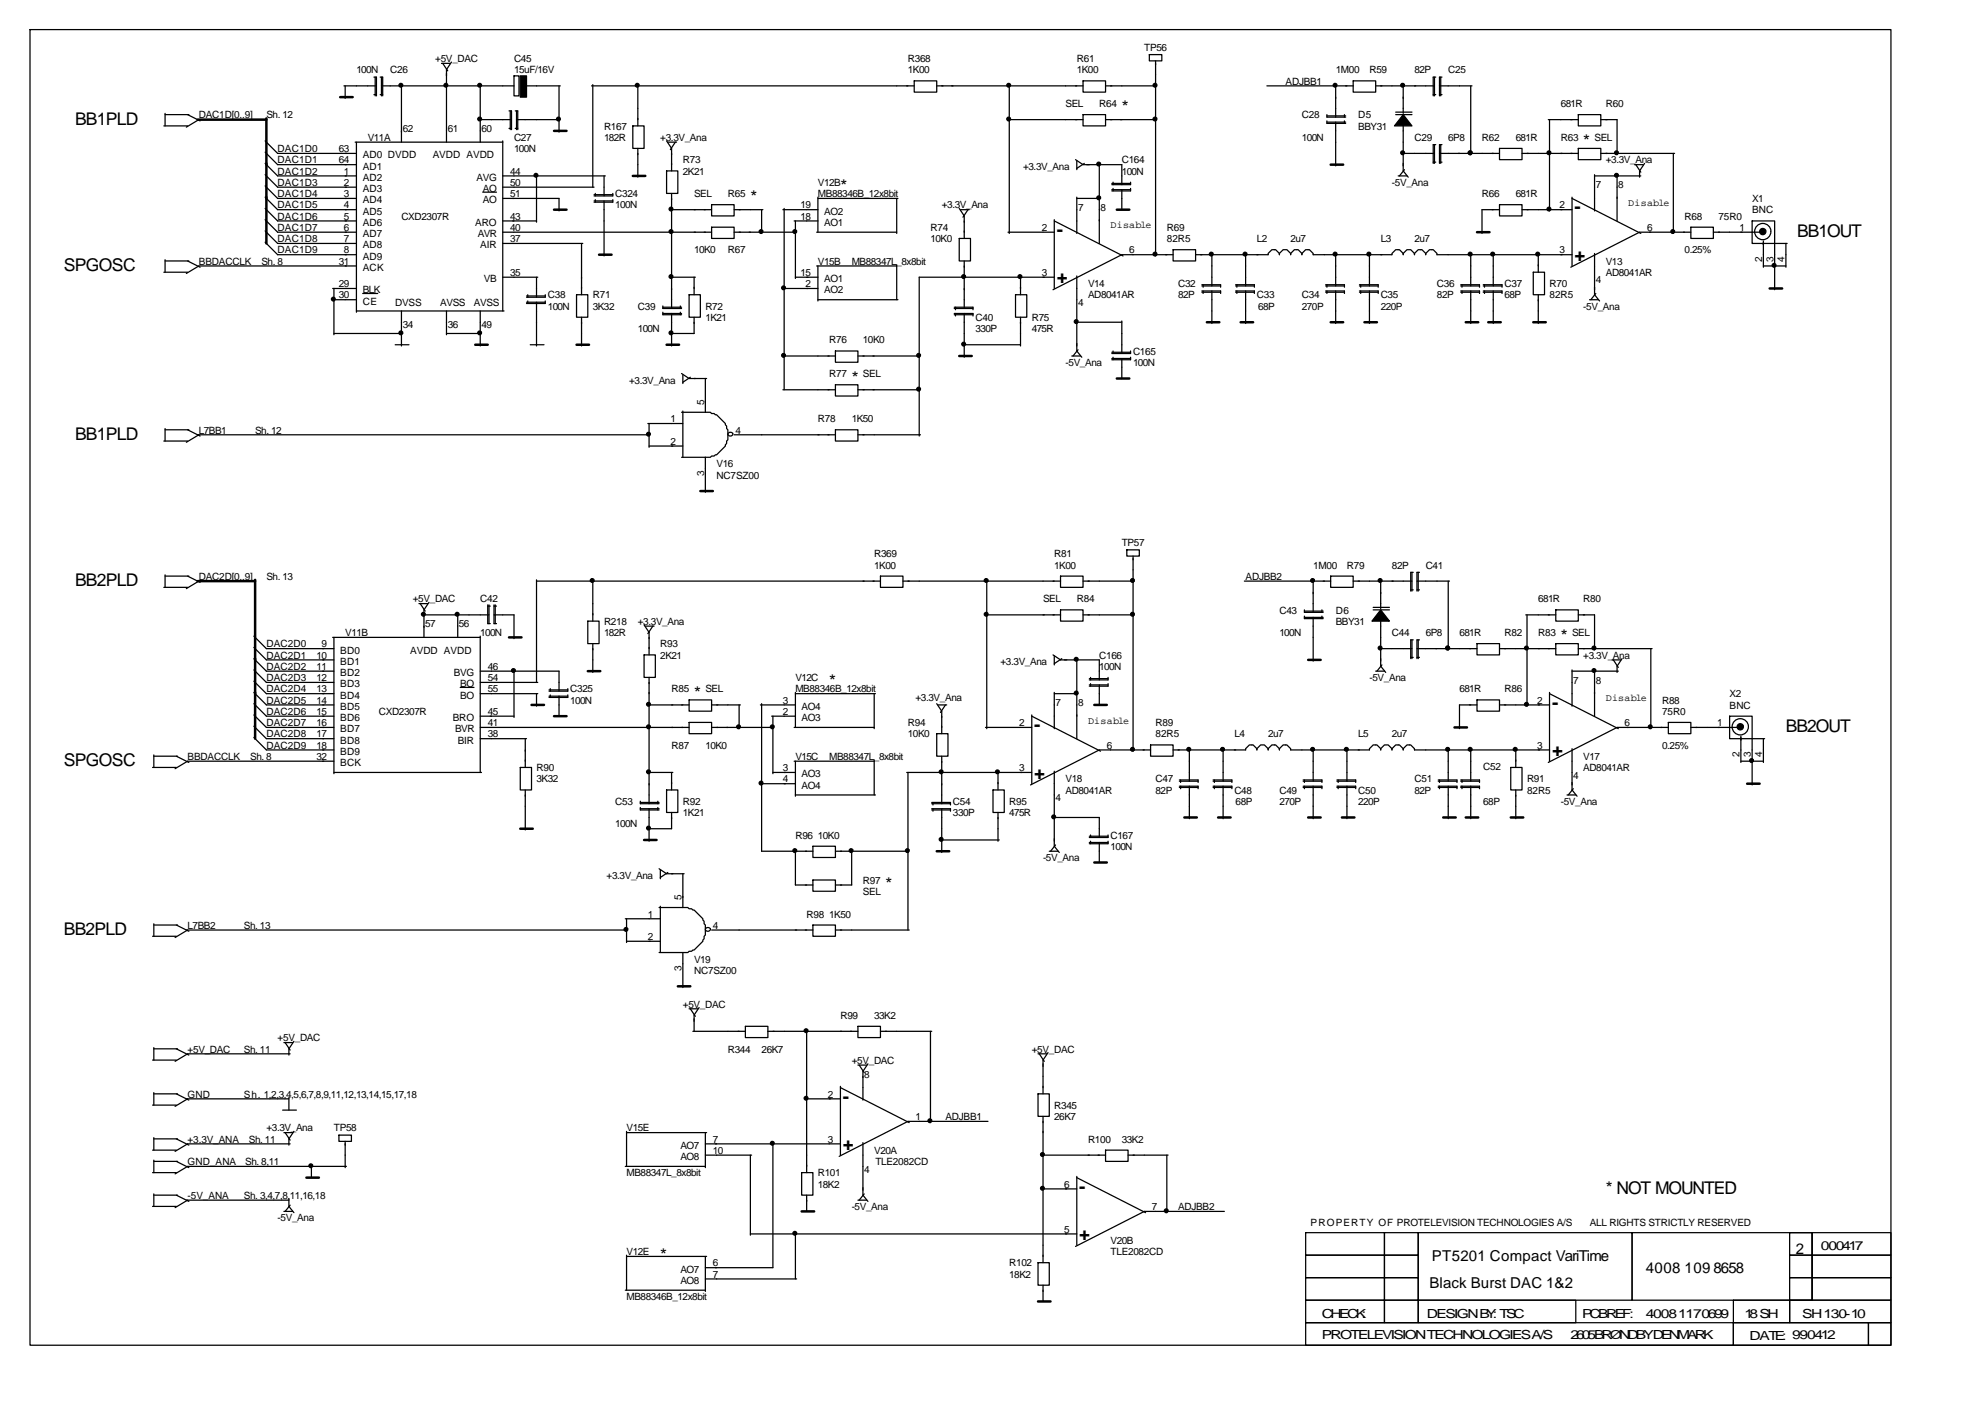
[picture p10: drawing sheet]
<svg xmlns="http://www.w3.org/2000/svg" width="420mm" height="297mm" viewBox="0 0 420 297" stroke-linecap="round" stroke-linejoin="round" font-family="sans-serif">
<g fill="none" stroke="#000" stroke-width=".26">
<path d="M6.3 6.3h393.7v278.3h-393.7zM72.8 18.2h6.8M73 18.2v2.6M79.1 16.3h.5v4M79.4 16.3v4M80.4 16.3h.6v4M80.7 18.2h28M80.7 16.3v4M84.9 18.2v11.9M93.4 13.4h1.8M93.7 13.4l1 1.6M95.5 13.1l-1 1.6v15.4"/>
<path d="M101.6 17.9v12.2M108.7 16.1h1.1v4.2h-1.1zM111.1 18.2h7.4M118.3 18.2v9.8M125.1 18.2h68.3M125.4 17.9v21.7M134.9 17.9v8.7M193.4 17.1h4.8v2.4h-4.8zM198.2 18.2h30.9M213.5 18.2v31.2M229.1 17.1h4.8v2.4h-4.8zM233.9 18.2h10.8"/>
<path d="M243.2 11.6h2.6v1.3h-2.6zM244.5 12.9v41.3M268 18.2h18.3M282.6 18.2v6.6M286.3 17.1h4.7v2.4h-4.7zM291 18.2h12.5M296.9 18.2v5.8M303.5 16.3v4M303.7 16.3h-.5v4M304.5 18.2h6.9M304.8 16.3v4M305.1 16.3h-.6v4"/>
<path d="M311.1 18.2v14.5M34.7 26.6h5M34.9 24.3h5.1M34.9 24v2.6M39.7 24.3l2.6 1.3M42.1 25.3l-2.7 1.6M56.1 32.2l2.6 2.6h16.7M56.1 34.6l2.6 2.6h16.7M56.1 29.8l2.6 2.7h16.7M56.1 37l2.6 2.6h16.7M56.1 39.3l2.6 2.7h16.7M75.1 30.1h31.3"/>
<path d="M75.4 30.1v36M79.1 20h.5M80.4 20h.6M101.3 25.3h6.9M106.4 37.2h21.7M106.4 29.8v36M106.4 39.6h19.3M107.7 23.5h.5v3.9M107.7 27.2h.5M107.9 23.5v3.9M109 23.5h.5v3.9M109 27.2h.5"/>
<path d="M109.3 25.3h9.2M109.3 23.5v3.9M113.5 37.2v9.8M127.8 37.2v4.3M133.9 26.6h2.4v4.8h-2.4zM134.9 31.4v6.1M141 36.2h2.4v4.7h-2.4zM141 29.8l1.1 1.6v4.8M141.3 30.1h1.8M142.9 30.1l-1.1 1.6M213.3 25.3h15.8M227.5 33.8l1.6 1h8.2v4.3"/>
<path d="M227.8 34v1.9M229.1 24.3h4.8v2.3h-4.8zM229.4 34.6l-1.6 1M232.6 34.6v16.9M233.9 25.3h10.6M235.2 38.8h4M235.5 38.5v.6M235.5 39.9v.5M239.2 38.5v.6h-4M239.2 39.9v.5h-4M280.7 24.3v.5h4M280.7 25.6v.5h4"/>
<path d="M280.7 24.5h4M280.7 25.8h4M282.6 25.8v9.3M284.4 24.3v.5M284.4 25.6v.5M295.3 24.3h3.4M295.3 23.7h3.4M295.8 37.2h1.9M296.6 32.5h6.9M296.9 26.4v9.8l1 1.3M297.1 35.9l-1 1.3M303.2 20h.5"/>
<path d="M303.2 34.3h.5M303.5 30.6v4M303.7 30.6h-.5v4M304.5 32.5h12.7M304.5 20h.6M304.5 34.3h.6M304.8 30.6v4M305.1 30.6h-.6v4M317.2 31.4h4.8v2.4h-4.8zM322 32.5h11.9M327.6 25.3h6.3M327.8 25.3v19.3"/>
<path d="M333.9 24.3h4.8v2.3h-4.8zM333.9 31.4h4.8v2.4h-4.8zM337.3 37v7.6M337.3 37.2h9.8M338.7 25.3h3.4v7.4M338.7 32.5h15.6M342.1 37v9.7M345.8 34.8h1.9M346.1 34.8l1 1.6M347.9 34.6l-1 1.6v1.3M354 32.5v16.9M34.7 57.6h5"/>
<path d="M34.9 54.9v2.7M34.9 55.2h5.1M39.7 55.2l2.6 1.3M56.1 41.7l2.6 2.7h16.7M56.1 44.1l2.6 2.6h16.7M56.1 46.5l2.6 2.6h16.7M56.1 48.9l2.6 2.6h16.7M56.1 51.2l2.6 2.7h16.7M75.4 56.3h-33.3l-2.7 1.6M102.1 40.7h2.9M106.4 42h11.9v2.6M106.4 46.7h7.1"/>
<path d="M106.4 49.1h44.1M106.4 51.5h16.9M106.4 58.6h7.4M113.5 58.6v4.3M123 51.5v10.9M125.7 41.2h3.9M125.7 42.5h3.9M125.9 40.9v.6M125.9 42.2v.6M127.8 42.5v11.7M129.6 40.9v.6h-3.9M129.6 42.2v.6h-3.9"/>
<path d="M142.1 40.9v24.4M142.1 44.4h8.4M142.1 58.6h5M146.8 58.6v3.8M150.5 43.3h4.8v2.4h-4.8zM150.5 48.1h4.8v2.3h-4.8zM155.3 44.4h6.1M155.3 49.1h13M161.1 44.4v5M165.6 44.4h7.4M165.9 44.1v38.4M168 46.7h5"/>
<path d="M168.3 58.6h4.7M168.3 46.7v12.2M172.8 49.1h16.9M172.8 56.3h16.9M173 42h17M173 41.7v7.4M173 56.3v7.4M189.7 42v7.4M189.7 56v7.4M202.9 50.4h2.4v4.8h-2.4zM202.9 44.1l1.1 1.6v4.7M203.2 44.4h1.9"/>
<path d="M204 55.2v10.1M204.8 44.4l-1.1 1.5M213.3 49.1h9.7M215.9 58.6v3.8M223 46.5v14.5M223 58.6h-28.5v33.7M223 46.7l14.6 7.5M227.8 41.7v7.7M227.8 58.4v15.9l1.1 1.3M227.8 42h5M235.2 40.1h4M237.3 40.1v4.3"/>
<path d="M248.2 52.8h4.7v2.4h-4.7zM248.2 53.9h-10.9l-14.5 7.4M252.9 53.9h15.4v-.3l.8-.8h.8l.8 .8v.3v-.3l.8-.8h.8l.7 .8v.3v-.3l.8-.8h.8l.8 .8v.3v-.3l.8-.8h.8l.8 .8v.3h16.7v-.3l.8-.8h.8l.8 .8v.3v-.3l.8-.8h.7l.8 .8v.3v-.3l.8-.8h.8l.8 .8v.3v-.3l.8-.8h.8l.8 .8v.3h28.6M256.4 53.6v6.9M263.5 53.6v6.9M282.6 53.6v6.9M289.7 53.6v6.9M311.1 53.6v6.9M315.9 53.6v6.9M317.2 43.3h4.8v2.4h-4.8zM317.2 44.4h-3.7v5M322 44.4h10.6"/>
<path d="M324.4 57.6h2.4v4.8h-2.4zM325.4 53.9v3.7M332.6 41.7v14.6M332.6 42l14.5 7.4M337.3 53.6v8.8l1.1 1.3M357.7 48.1h4.8v2.3h-4.8zM357.7 49.1h-10.8l-14.6 7.4M362.5 49.1h10M370.7 46.7h4.7v4.8h-4.7zM373.1 56.3h4.7M373.1 51v5.5M374.6 48.9a1.72 1.72 0 0 0-2.5-1.5 1.72 1.72 0 0 0 0 3 1.72 1.72 0 0 0 2.5-1.4"/>
<path d="M377.8 51.5v5M378.1 51.5h-2.7v9.8M70.4 63.4h5M70.4 61h5M70.6 61v9.8M70.6 70.6h14.6M75.4 65.8h31.2M76.7 62.1h3.2M83.6 72.9h2.9M84.9 65.8v7.4M94.5 65.8v5M94.5 70.6h7.4"/>
<path d="M101.6 65.8v7.4M111.4 62.6h4M111.4 63.9h4M111.7 62.4v.5M111.7 63.7v.5M112.2 72.9h2.9M113.5 63.9v9.3M115.4 62.4v.5h-4M115.4 63.7v.5h-4M122 62.4h2.4v4.7h-2.4zM123 67.1v6.1M140.2 64.7v.6h4"/>
<path d="M140.2 66.1v.5h4M140.2 65h4M140.2 66.3h4M142.1 66.3v6.9M143.9 64.7v.6M143.9 66.1v.5M144.2 79l1.6 1.1h3.7M144.5 79.3v1.8M145.8 62.4h2.4v4.7h-2.4zM146 79.8l-1.5 1.1M146.8 67.1v3.5h-5M165.6 75.3h11.1"/>
<path d="M165.9 61h7.1M173 63.4h17M176.7 74.3h4.8v2.3h-4.8zM181.5 75.3h13M201.9 65.3h3.9M201.9 65h3.9v.5M201.9 66.6h3.9M201.9 66.3h3.9v.6M202.1 65v.5M202.1 66.3v.6M203.7 72.9h12.2M204 66.3v9.3"/>
<path d="M214.8 62.4h2.4v4.7h-2.4zM215.9 67.1v6.1M226.7 75.3h1.9M227.5 68.2h9.8M228.1 74l-1.1 1.3M235.2 74.5h4M235.2 75.8h4M235.5 74.3v.5M235.5 75.6v.5M237.3 67.9v6.9M237.3 75.8v4.3M239.2 74.3v.5h-4"/>
<path d="M239.2 75.6v.5h-4M254.3 60.2h3.9v.6M254.3 60.5h3.9M254.3 61.8h3.9M254.3 61.6h3.9v.5M254.5 60.2v.6M254.5 61.6v.5M256.4 61.6v6.8M261.4 60.2h4v.6M261.4 60.5h4M261.4 61.8h4M261.4 61.6h4v.5"/>
<path d="M261.7 60.2v.6M261.7 61.6v.5M263.5 61.6v6.8M280.5 60.2h3.9v.6M280.5 60.5h3.9M280.5 61.8h3.9M280.5 61.6h3.9v.5M280.7 60.2v.6M280.7 61.6v.5M282.6 61.6v6.8M287.6 60.2h4v.6M287.6 60.5h4"/>
<path d="M287.6 61.8h4M287.6 61.6h4v.5M287.9 60.2v.6M287.9 61.6v.5M289.7 61.6v6.8M309 60.2h4v.6M309 60.5h4M309 61.8h4M309 61.6h4v.5M309.3 60.2v.6M309.3 61.6v.5M311.1 61.6v6.8"/>
<path d="M313.8 60.2h4v.6M313.8 60.5h4M313.8 61.8h4M313.8 61.6h4v.5M314.1 60.2v.6M314.1 61.6v.5M315.9 61.6v6.8M325.4 62.4v6M336.3 63.4h1.8M337.6 62.1l-1.1 1.3M34.7 93.3h5M34.9 90.7v2.6"/>
<path d="M34.9 90.9h5.1M39.7 90.9l2.6 1.4M41.8 92h95.5M42.1 92l-2.7 1.6M137.1 89.6h7.4M137.3 89.6v5M137.3 94.4h7.2M144.2 87.2h5M144.2 96.7h5M144.5 87v9.7M149.2 87.2h1.1l.2 .3h.6l.2 .3h.3l1.9 1.8v.3l.2 .2v.6l.3 .2v2.1l-.3 .3v.5l-.2 .3v.3l-1.9 1.8h-.3l-.2 .3h-.6l-.2 .2h-1.1M149.2 80.1v7.1"/>
<path d="M149.2 96.7v7.5M155 91.7v-.1a.52 .52 0 0 0-.7-.1 .52 .52 0 0 0-.2 .6 .58 .58 0 0 0 .9-.2M155.3 92h21.4M165.6 82.5h11.1M176.7 90.9h4.8v2.4h-4.8zM176.7 81.4h4.8v2.4h-4.8zM181.5 92h13.2M181.5 82.5h13M238.4 116.3h2.6v1.4h-2.6zM239.7 117.7v41.2M34.7 124.3h5M34.9 121.6v2.7"/>
<path d="M34.9 121.9h5.1M39.7 121.9l2.6 1.3M42.1 122.9l-2.7 1.6M53.7 137l2.7 2.6h14.2M53.7 139.3l2.7 2.7h14.2M53.7 134.6l2.7 2.6h14.2M70.4 134.8h31.2M70.6 134.8v28.9M88.6 127.7h1.9M88.9 127.7l1.1 1.6M89.4 130.1h14.1M90.8 127.4l-1.1 1.6v5.8"/>
<path d="M96.8 129.8v5M101.6 134.6v28.8M103.2 128v3.9h.5M103.2 128.2h.5M103.5 128v3.9M104.5 130.1h4.2v5M104.5 128v3.9h.5M104.5 128.2h.5M104.8 128v3.9M113.5 122.7v21.7M113.5 122.9h72.8M124.4 131.4h2.3v4.8h-2.3z"/>
<path d="M125.4 122.7v8.7M125.4 136.2v6.1M136.3 138.6h2.3v4.7h-2.3zM136.3 132.2l1 1.6v4.8M136.5 132.5h1.9M138.1 132.5l-1 1.6M186.3 121.9h4.7v2.4h-4.7zM191 122.9h33.4M208.8 130.1h15.6M208.8 122.9v31.3M222.8 138.6l1.6 1h8.2v4.2M223 138.8v1.9"/>
<path d="M224.4 129h4.7v2.4h-4.7zM224.4 121.9h4.7v2.4h-4.7zM224.6 139.3l-1.6 1.1M227.8 139.3v17M229.1 130.1h10.9M229.1 122.9h10.9M263.3 122.9h18.2M276 129v.6h3.9M276 130.4v.5h3.9M276 129.3h3.9M276 130.6h3.9M277.8 122.9v6.7"/>
<path d="M277.8 130.6v9.3M279.7 129v.6M279.7 130.4v.5M281.5 121.9h4.8v2.4h-4.8zM286.3 122.9h12.4M290.5 129h3.5M290.5 128.5h3.5M291.8 137.2h6.9M292.1 122.9v5.9M292.1 131.1v9.8l1.1 1.4M298.4 139.1h.6M298.4 124.8h.6"/>
<path d="M298.7 121.1v4M298.7 135.4v3.9M299 121.1h-.6v4M299 135.4h-.6v3.9M299.8 137.2h12.7M299.8 139.1h.5M299.8 122.9h6.9M299.8 124.8h.5M300 121.1v4M300 135.4v3.9M300.3 121.1h-.5v4M300.3 135.4h-.5v3.9"/>
<path d="M306.4 122.9v14.6M312.5 136.2h4.7v2.4h-4.7zM317.2 137.2h11.9M322.8 130.1h6.3M323.1 130.1v19.3M329.1 129h4.8v2.4h-4.8zM329.1 136.2h4.8v2.4h-4.8zM333.9 130.1h3.4v7.4M333.9 137.2h15.6M341 139.6h1.9M341.3 139.6l1.1 1.6M343.2 139.3l-1.1 1.6v1.4"/>
<path d="M349.2 137.2v17M32.5 159.7v2.7M32.5 160h5.1M37.3 160l2.7 1.3M53.7 146.5l2.7 2.6h14.2M53.7 151.3l2.7 2.6h14.2M53.7 156l2.7 2.7h14.2M53.7 141.7l2.7 2.7h14.2M53.7 144.1l2.7 2.7h14.2M53.7 148.9l2.7 2.6h14.2M53.7 153.6l2.7 2.7h14.2M97.4 145.4h2.9"/>
<path d="M101.6 142h16.7v4.2M101.6 153.9h44.2M101.6 144.4h12.2M101.6 146.8h12.2M101.6 151.5h7.1M101.6 156.3h9.8M108.7 142v9.8M111.1 156.3v6.1M113.5 146.8v2.6M116.2 146h3.9M116.2 147.3h3.9M116.4 145.7v.5"/>
<path d="M116.4 147v.5M118.3 147.3v4.2M120.1 145.7v.5h-3.9M120.1 147v.5h-3.9M137.3 149.1h8.5M137.3 143.3v26.7M145.8 152.8h4.7v2.4h-4.7zM145.8 148.1h4.7v2.4h-4.7zM150.5 149.1h6.1M150.5 153.9h13M156.4 149.1v5.1M160.9 149.1h7.4"/>
<path d="M161.1 148.9v31.2h10.9M163.2 151.5h5.1M163.5 151.5v12.2M168 153.9h16.9M168.3 146.8h16.9M168.3 146.5v7.4M184.9 146.8v7.4M198.2 155.2h2.4v4.8h-2.4zM198.2 148.9l1 1.6v4.7M198.4 149.1h1.9M199.2 160v10M200 149.1l-1 1.6"/>
<path d="M208.5 153.9h9.8M218.3 151.5l14.5 7.4M218.3 151.3v14.5M223 146.5v7.7M223 146.8h5.1M230.5 143.6h3.9M230.5 144.9h3.9M230.7 143.3v.5M230.7 144.6v.6M232.6 144.9v4.2M234.4 143.3v.5h-3.9M234.4 144.6v.6h-3.9"/>
<path d="M243.4 157.6h4.8v2.4h-4.8zM243.4 158.7h-10.8l-14.6 7.4M248.2 158.7h15.3v-.3l.8-.8h.8l.8 .8v.3v-.3l.8-.8h.8l.8 .8v.3v-.3l.8-.8h.8l.8 .8v.3v-.3l.8-.8h.8l.7 .8v.3h16.7v-.3l.8-.8h.8l.8 .8v.3v-.3l.8-.8h.8l.8 .8v.3v-.3l.8-.8h.8l.8 .8v.3v-.3l.8-.8h.7l.8 .8v.3h28.6M251.6 158.4v6.9M258.8 158.4v6.9M277.8 158.4v6.9M285 158.4v6.9M291 142h1.9M292.4 140.7l-1.1 1.3M306.4 158.4v6.9M311.1 158.4v6.9M312.5 148.1h4.7v2.4h-4.7z"/>
<path d="M312.5 149.1h-3.7v5.1M317.2 149.1h10.6M320.7 158.7v3.7M327.8 146.8l14.6 7.4M327.8 146.5v14.5M332.6 141.7v7.7M332.6 158.4v8.7l1 1.4M332.6 142h9.8M337.3 141.7v9.8M353 152.8h4.7v2.4h-4.7zM353 153.9h-10.9l-14.5 7.4M357.7 153.9h10.1"/>
<path d="M365.9 151.5h4.8v4.8h-4.8zM368.3 155.8v5.5M369.9 153.6a1.72 1.72 0 0 0-2.6-1.4 1.72 1.72 0 0 0 0 3 1.72 1.72 0 0 0 2.6-1.4M373.1 156.3v5M373.3 156.3h-2.6v9.8M32.3 162.4h5M70.6 163.4h31.3M70.6 161h-30.9l-2.7 1.6M110.1 162.4h2.3v4.7h-2.3zM111.1 167.1v8.5M135.5 169.5v.5h3.9M135.5 170.8v.6h3.9"/>
<path d="M135.5 169.8h3.9M135.5 171.1h3.9M137.3 171.1v6.9M137.3 163.4h5M139.2 169.5v.5M139.2 170.8v.6M141 167.1h2.4v4.8h-2.4zM142.1 163.4v3.7M142.1 171.9v3.4h-5M161.1 165.8h7.2M163.5 163.4h4.8M168 161h16.9"/>
<path d="M168.3 168.2h16.9M168.3 179.8v7.4h3.7M168.3 161v7.5M172 179h4.7v2.4h-4.7zM180.2 179.8v7.4h-3.5M184.9 160.8v7.4M191.8 163.4h26.5M192.1 163.4v33.4M197.1 170h4M197.1 169.8h4v.5M197.1 171.4h4M197.1 171.1h4v.5"/>
<path d="M197.4 169.8v.5M197.4 171.1v.5M199.2 171.1v9.3M199.2 177.7h12.2M210.1 167.1h2.4v4.8h-2.4zM211.1 163.4v3.7M211.1 171.9v6.1M222.8 172.9h9.8v4.3M223 163.2v15.8l1.1 1.4M223.3 178.8l-1.1 1.3M230.5 176.9h3.9M230.5 178.2h3.9"/>
<path d="M230.7 176.7v.5M230.7 178v.5M232.6 178.2v4.3M234.4 176.7v.5h-3.9M234.4 178v.5h-3.9M249.5 165h4v.5M249.5 165.3h4M249.5 166.6h4M249.5 166.3h4v.6M249.8 165v.5M249.8 166.3v.6M251.6 166.3v6.9"/>
<path d="M256.6 165h4v.5M256.6 165.3h4M256.6 166.6h4M256.6 166.3h4v.6M256.9 165v.5M256.9 166.3v.6M258.8 166.3v6.9M275.7 165h4v.5M275.7 166.3h4v.6M275.7 165.3h4M275.7 166.6h4M276 165v.5"/>
<path d="M276 166.3v.6M277.8 166.3v6.9M282.8 165h4v.5M282.8 165.3h4M282.8 166.6h4M282.8 166.3h4v.6M283.1 165v.5M283.1 166.3v.6M285 166.3v6.9M304.3 165h3.9v.5M304.3 165.3h3.9M304.3 166.6h3.9"/>
<path d="M304.3 166.3h3.9v.6M304.5 165v.5M304.5 166.3v.6M306.4 166.3v6.9M309 165h4v.5M309 165.3h4M309 166.6h4M309 166.3h4v.6M309.3 165v.5M309.3 166.3v.6M311.1 166.3v6.9M319.6 162.4h2.4v4.7h-2.4z"/>
<path d="M320.7 167.1v6.1M331.5 168.2h1.9M332.8 166.9l-1 1.3M368.3 161h4.8M32.3 198.1h5M32.5 195.7h5.1M32.5 195.4v2.7M37.3 195.7l2.7 1.3M39.4 196.8h93.2M39.7 196.8l-2.7 1.5M132.3 194.4h7.4M132.6 199.1h7.1"/>
<path d="M132.6 194.4v5M139.4 183.8l1.6 1.1h3.7M139.4 192h5.1M139.7 184.1v1.8M139.7 191.7v9.8M141.3 184.6l-1.6 1M144.5 192h1l.3 .3h.5l.3 .2h.2l1.9 1.9v.2l.3 .3v.5l.2 .3v2.1l-.2 .3v.5l-.3 .3v.2l-1.9 1.9h-.2l-.3 .3h-.5l-.3 .2h-1M144.5 184.9v7.1M150.3 196.5l-.1-.1a.52 .52 0 0 0-.6-.2 .52 .52 0 0 0-.3 .6 .58 .58 0 0 0 1-.2M150.5 196.8h21.5M172 186.2h4.7v2.4h-4.7zM172 195.7h4.7v2.4h-4.7z"/>
<path d="M176.7 180.1h15.4M176.7 196.8h15.7M222 180.1h1.8M139.4 201.5h5.1M144.5 201.5v7.4M145.8 213.4h1.8M146 213.4l1.1 1.6M146.6 218.2h11.1M147.9 213.2l-1.1 1.6v3.4M157.7 217.1h4.8v2.4h-4.8zM162.5 218.2h19M170.7 217.9v30.2"/>
<path d="M181.5 217.1h4.8v2.4h-4.8zM186.3 218.2h10.8M196.8 218.2v19.3M32.3 224.3h5M32.3 233.8h5M32.5 221.6v2.7M32.5 231.2v2.6M32.5 221.9h5.1M32.5 231.4h5.1M37.3 221.9l2.7 1.3M37.3 231.4l2.7 1.3M39.4 232.5h21.7"/>
<path d="M39.7 232.5l-2.7 1.6M59.8 234.9h2.9M60.1 239.6h1.8M60.1 220.6h1.8M60.3 239.6l1.1 1.6M60.3 220.6l1.1 1.6M61.1 232.2v2.7M61.4 223h-21.7l-2.7 1.5M62.2 220.3l-1.1 1.6v1.3M62.2 239.4l-1.1 1.5v1.4M132.6 239.6h16.9M132.6 239.4v7.4"/>
<path d="M149.2 239.6v7.4M170.7 232.5h7.1M177.8 230.1l14.6 7.4M177.8 229.8v14.6M181.5 225.3h1.9M181.8 225.3l1 1.6M183.6 225.1l-1 1.6v6M209 237.2h-16.9l-14.6 7.5M219.6 231.4h2.4v4.8h-2.4zM219.6 223h1.9M219.9 223l1 1.5M220.7 236.2v30.9"/>
<path d="M221.7 222.7l-1 1.6v7.1M32.3 243.3h5M32.3 255.2h5M32.3 248.1h5M32.5 240.7v2.6M32.5 245.4v2.7M32.5 252.6v2.6M32.5 240.9h5.1M32.5 252.9h5.1M32.5 245.7h5.1M37.3 240.9l2.7 1.4M37.3 252.9l2.7 1.3"/>
<path d="M37.3 245.7l2.7 1.3M39.4 253.9h21.7M39.7 253.9l-2.7 1.6M60.1 256.3h1.8M61.1 253.6v1.6l1.1 1.4M61.4 255l-1.1 1.3M61.4 242h-21.7l-2.7 1.6M65.9 246.5v2.6M71.7 240.2h2.6v1.3h-2.6zM73 241.5v5.5M73.3 246.8h-33.6l-2.7 1.6M132.3 246.8h16.9"/>
<path d="M149.2 244.4h9.8M149.2 242h28.6M158.7 244.4v16.9M163.5 241.7v26.5h-14.3M169.6 248.1h2.4v4.8h-2.4zM170.7 252.9v3.4M181.5 253.9h1.9M182.6 241.7v11.2l1 1.3M182.8 252.6l-1 1.3M220.7 244.4h13.2M220.7 251.5h7.1M227.8 248.9v14.5"/>
<path d="M227.8 249.1l14.6 7.5M233.9 243.3h4.8v2.4h-4.8zM238.7 244.4h8.4M246.9 244.4v12.2M259 256.3h-16.9l-14.6 7.4M132.3 273h16.9M132.6 265.6v7.4M132.6 265.8h16.9M149.2 265.8v7.4M149.2 270.6h19.3M158.7 261.1h69.1M168.3 260.8v9.8"/>
<path d="M219.6 267.1h2.4v4.8h-2.4zM220.7 271.9v3.4M276.2 279.8h90.5v4.8h-90.5zM276.2 260.8h16.7v4.8h-16.7zM276.2 265.6h16.7v4.7h-16.7zM276.2 270.3h16.7v4.8h-16.7zM276.2 275.1h16.7v4.7h-16.7zM292.9 260.8h7.1v4.8h-7.1zM292.9 265.6h7.1v4.7h-7.1zM292.9 270.3h7.1v4.8h-7.1zM292.9 275.1h7.1v4.7h-7.1zM300 260.8h45.3v14.3h-45.3z"/>
<path d="M300 275.1h33.4v4.7h-33.4zM345.3 260.8h38.1v14.3h-38.1zM366.7 279.8h28.6v4.8h-28.6zM366.7 275.1h11.9v4.7h-11.9zM378.6 260.8h4.8v4.8h-4.8zM378.6 265.6h4.8v4.7h-4.8zM378.6 270.3h4.8v4.8h-4.8zM378.6 275.1h21.4v4.7h-21.4zM383.4 260.8h16.6v4.8h-16.6zM383.4 265.6h16.6v4.7h-16.6zM383.4 270.3h16.6v4.8h-16.6zM395.3 279.8h4.7v4.8h-4.7z"/>
</g>
<g fill="none" stroke="#000" stroke-width=".53">
<path d="M41.8 25.3h14.6M56.4 25v26.5M72 20.5h2.6M117.2 27.7h2.7M133.9 37.2h2.6M281.5 34.8h2.7M117.2 44.4h2.7M126.7 53.9h2.7M236.3 44.4h2.6M312.5 49.1h2.6M100.5 72.9h2.7M122 72.9h2.6"/>
<path d="M141 72.9h2.7M202.9 75.3h2.7M255.3 68.2h2.7M262.5 68.2h2.6M281.5 68.2h2.7M288.7 68.2h2.6M310.1 68.2h2.6M314.9 68.2h2.6M324.4 68.2h2.6M374.4 61h2.6M236.3 80.1h2.6M148.2 103.9h2.6"/>
<path d="M41.8 122.9h12.2M54 122.7v33.6M107.7 134.8h2.6M276.8 139.6h2.6M112.4 149.1h2.7M117.2 151.5h2.7M124.4 142h2.6M231.5 149.1h2.7M307.7 153.9h2.7M110.1 175.3h2.6M136.3 177.7h2.6M250.6 172.9h2.6"/>
<path d="M257.7 172.9h2.6M276.8 172.9h2.6M283.9 172.9h2.6M305.3 172.9h2.7M310.1 172.9h2.6M319.6 172.9h2.7M369.6 165.8h2.7M198.2 180.1h2.6M231.5 182.5h2.7M143.4 208.7h2.6M64.8 249.1h2.7M169.6 256.3h2.6"/>
<path d="M219.6 275.3h2.6"/>
</g>
<g fill="#000" stroke="#000" stroke-width=".26">
<path d="M110.1 16.1h1.3v4.4h-1.3z"/>
<circle cx="84.8" cy="18" r=".4"/>
<circle cx="94.3" cy="18" r=".4"/>
<circle cx="101.5" cy="18" r=".4"/>
<circle cx="134.8" cy="18" r=".4"/>
<circle cx="213.4" cy="18" r=".4"/>
<circle cx="244.4" cy="18" r=".4"/>
<circle cx="282.5" cy="18" r=".4"/>
<circle cx="296.7" cy="18" r=".4"/>
<circle cx="101.5" cy="25.2" r=".4"/>
<circle cx="113.4" cy="37.1" r=".4"/>
<circle cx="118.2" cy="25.2" r=".4"/>
<circle cx="213.4" cy="25.2" r=".4"/>
<circle cx="232.5" cy="34.7" r=".4"/>
<circle cx="244.4" cy="25.2" r=".4"/>
<circle cx="296.7" cy="32.3" r=".4"/>
<circle cx="311" cy="32.3" r=".4"/>
<circle cx="327.7" cy="32.3" r=".4"/>
<circle cx="342" cy="37.1" r=".4"/>
<circle cx="342" cy="32.3" r=".4"/>
<circle cx="142" cy="44.2" r=".4"/>
<circle cx="142" cy="58.5" r=".4"/>
<circle cx="142" cy="49" r=".4"/>
<circle cx="161" cy="49" r=".4"/>
<circle cx="168.2" cy="49" r=".4"/>
<circle cx="203.9" cy="58.5" r=".4"/>
<circle cx="215.8" cy="58.5" r=".4"/>
<circle cx="232.5" cy="41.8" r=".4"/>
<circle cx="244.4" cy="53.8" r=".4"/>
<circle cx="256.3" cy="53.8" r=".4"/>
<circle cx="263.4" cy="53.8" r=".4"/>
<circle cx="282.5" cy="53.8" r=".4"/>
<circle cx="289.6" cy="53.8" r=".4"/>
<circle cx="311" cy="53.8" r=".4"/>
<circle cx="315.8" cy="53.8" r=".4"/>
<circle cx="325.3" cy="53.8" r=".4"/>
<circle cx="327.7" cy="44.2" r=".4"/>
<circle cx="353.9" cy="49" r=".4"/>
<circle cx="372.9" cy="49" r=".67"/>
<circle cx="375.3" cy="56.1" r=".4"/>
<circle cx="70.5" cy="63.3" r=".4"/>
<circle cx="84.8" cy="70.4" r=".4"/>
<circle cx="101.5" cy="70.4" r=".4"/>
<circle cx="142" cy="70.4" r=".4"/>
<circle cx="165.8" cy="60.9" r=".4"/>
<circle cx="165.8" cy="75.2" r=".4"/>
<circle cx="194.4" cy="75.2" r=".4"/>
<circle cx="203.9" cy="72.8" r=".4"/>
<circle cx="227.7" cy="68" r=".4"/>
<circle cx="137.2" cy="91.9" r=".4"/>
<circle cx="194.4" cy="82.3" r=".4"/>
<circle cx="89.6" cy="130" r=".4"/>
<circle cx="96.7" cy="130" r=".4"/>
<circle cx="125.3" cy="122.8" r=".4"/>
<circle cx="208.6" cy="122.8" r=".4"/>
<circle cx="208.6" cy="130" r=".4"/>
<circle cx="227.7" cy="139.5" r=".4"/>
<circle cx="239.6" cy="130" r=".4"/>
<circle cx="239.6" cy="122.8" r=".4"/>
<circle cx="277.7" cy="122.8" r=".4"/>
<circle cx="292" cy="137.1" r=".4"/>
<circle cx="292" cy="122.8" r=".4"/>
<circle cx="306.3" cy="137.1" r=".4"/>
<circle cx="322.9" cy="137.1" r=".4"/>
<circle cx="337.2" cy="137.1" r=".4"/>
<circle cx="108.6" cy="141.9" r=".4"/>
<circle cx="137.2" cy="153.8" r=".4"/>
<circle cx="137.2" cy="149" r=".4"/>
<circle cx="156.3" cy="153.8" r=".4"/>
<circle cx="163.4" cy="153.8" r=".4"/>
<circle cx="227.7" cy="146.6" r=".4"/>
<circle cx="239.6" cy="158.5" r=".4"/>
<circle cx="251.5" cy="158.5" r=".4"/>
<circle cx="258.6" cy="158.5" r=".4"/>
<circle cx="277.7" cy="158.5" r=".4"/>
<circle cx="284.8" cy="158.5" r=".4"/>
<circle cx="306.3" cy="158.5" r=".4"/>
<circle cx="311" cy="158.5" r=".4"/>
<circle cx="320.6" cy="158.5" r=".4"/>
<circle cx="322.9" cy="149" r=".4"/>
<circle cx="337.2" cy="141.9" r=".4"/>
<circle cx="349.1" cy="153.8" r=".4"/>
<circle cx="368.2" cy="153.8" r=".67"/>
<circle cx="137.2" cy="175.2" r=".4"/>
<circle cx="137.2" cy="163.3" r=".4"/>
<circle cx="161" cy="165.7" r=".4"/>
<circle cx="168.2" cy="180" r=".4"/>
<circle cx="180.1" cy="180" r=".4"/>
<circle cx="192" cy="180" r=".4"/>
<circle cx="199.1" cy="163.3" r=".4"/>
<circle cx="199.1" cy="177.6" r=".4"/>
<circle cx="211" cy="163.3" r=".4"/>
<circle cx="222.9" cy="172.8" r=".4"/>
<circle cx="370.6" cy="160.9" r=".4"/>
<circle cx="132.4" cy="196.6" r=".4"/>
<circle cx="170.5" cy="218.1" r=".4"/>
<circle cx="170.5" cy="232.3" r=".4"/>
<circle cx="196.7" cy="237.1" r=".4"/>
<circle cx="65.8" cy="246.6" r=".4"/>
<circle cx="163.4" cy="241.9" r=".4"/>
<circle cx="220.5" cy="244.3" r=".4"/>
<circle cx="220.5" cy="251.4" r=".4"/>
<circle cx="246.7" cy="256.2" r=".4"/>
<circle cx="168.2" cy="260.9" r=".4"/>
</g>
<g fill="#000" stroke="#000" stroke-width=".26">
<path d="M296.9 24.3l1.8 2.3h-3.7z" fill-rule="evenodd"/>
<path d="M292.1 129l1.9 2.4h-3.8z" fill-rule="evenodd"/>
</g>
<g font-size="4">
<text x="333.1" y="45.2">-</text>
<text x="223.6" y="49.9">-</text>
<text x="223.6" y="60">+</text>
<text x="333.1" y="55.2">+</text>
<text x="328.3" y="149.9">-</text>
<text x="218.8" y="154.7">-</text>
<text x="328.3" y="160">+</text>
<text x="218.8" y="164.7">+</text>
<text x="178.3" y="233.3">-</text>
<text x="178.3" y="243.3">+</text>
<text x="228.3" y="252.3">-</text>
<text x="228.3" y="262.4">+</text>
</g>
<g font-size="3.7">
<text x="237.3" y="24">*</text>
<text x="15.9" y="26.4">BB1PLD</text>
<text x="335" y="31.1">*</text>
<text x="177.8" y="40.7">*</text>
<text x="158.7" y="43">*</text>
<text x="380.2" y="50.2">BB1OUT</text>
<text x="13.5" y="57.3">SPGOSC</text>
<text x="180.2" y="81.1">*</text>
<text x="15.9" y="93">BB1PLD</text>
<text x="15.9" y="124">BB2PLD</text>
<text x="330.2" y="135.9">*</text>
<text x="146.8" y="147.8">*</text>
<text x="175.4" y="145.4">*</text>
<text x="377.8" y="155">BB2OUT</text>
<text x="13.5" y="162.1">SPGOSC</text>
<text x="187.3" y="188.3">*</text>
<text x="13.5" y="197.8">BB2PLD</text>
<text x="339.7" y="252.6">* NOT MOUNTED</text>
<text x="139.7" y="266.9">*</text>
</g>
<g font-size="3.2">
<text x="302.9" y="266.9">PT5201 Compact VariTime</text>
<text x="348.2" y="269.3">4008 109</text>
<text x="362.5" y="269.3">8658</text>
<text x="379.9" y="265.3">2</text>
<text x="302.4" y="272.4">Black Burst DAC 1&amp;2</text>
</g>
<g font-size="2.6">
<text x="385.2" y="264.5">000417</text>
<text x="279.7" y="278.8">CHECK:</text>
<text x="301.9" y="278.8">DESIGNBY: TSC</text>
<text x="334.7" y="278.8">PCB REF:</text>
<text x="348.2" y="278.8">4008 1170699</text>
<text x="369.1" y="278.8">18SH</text>
<text x="381.3" y="278.8">SH 130 -10</text>
<text x="279.7" y="283.3">PROTELEVISION TECHNOLOGIES A/S</text>
<text x="332.2" y="283.3">2605 BRØNDBY DENMARK</text>
<text x="370.2" y="283.5">DATE: 990412</text>
</g>
<g font-size="2.1">
<text x="242.1" y="10.8">TP56</text>
<text x="75.4" y="15.5">100N</text>
<text x="82.5" y="15.5">C26</text>
<text x="92.1" y="13.1">+5V_DAC</text>
<text x="108.7" y="13.1">C45</text>
<text x="108.7" y="15.5">15uF/16V</text>
<text x="192.1" y="13.1">R368</text>
<text x="192.1" y="15.5">1K00</text>
<text x="227.8" y="13.1">R61</text>
<text x="227.8" y="15.5">1K00</text>
<text x="272" y="17.9">ADJBB1</text>
<text x="282.6" y="15.5">1M00</text>
<text x="289.7" y="15.5">R59</text>
<text x="299.2" y="15.5">82P</text>
<text x="306.4" y="15.5">C25</text>
<text x="225.4" y="22.7">SEL</text>
<text x="232.6" y="22.7">R64</text>
<text x="330.2" y="22.7">681R</text>
<text x="339.7" y="22.7">R60</text>
<text x="42.1" y="25">DAC1D[0..9]</text>
<text x="56.4" y="25">Sh. 12</text>
<text x="77.8" y="29.8">V11A</text>
<text x="85.2" y="28">62</text>
<text x="94.7" y="28">61</text>
<text x="101.9" y="28">60</text>
<text x="108.7" y="29.8">C27</text>
<text x="127.8" y="27.4">R167</text>
<text x="127.8" y="29.8">182R</text>
<text x="139.7" y="29.8">+3.3V_Ana</text>
<text x="275.4" y="25">C28</text>
<text x="275.4" y="29.8">100N</text>
<text x="287.3" y="25">D5</text>
<text x="287.3" y="27.4">BBY31</text>
<text x="299.2" y="29.8">C29</text>
<text x="306.4" y="29.8">6P8</text>
<text x="313.5" y="29.8">R62</text>
<text x="320.7" y="29.8">681R</text>
<text x="330.2" y="29.8">R63</text>
<text x="337.3" y="29.8">SEL</text>
<text x="58.7" y="32.2">DAC1D0</text>
<text x="58.7" y="34.6">DAC1D1</text>
<text x="71.7" y="32.2">63</text>
<text x="71.7" y="34.6">64</text>
<text x="76.7" y="33.5">AD0 DVDD</text>
<text x="76.7" y="35.9">AD1</text>
<text x="91.5" y="33.5">AVDD AVDD</text>
<text x="108.7" y="32.2">100N</text>
<text x="144.5" y="34.6">R73</text>
<text x="216.4" y="35.9">+3.3V_Ana</text>
<text x="237.3" y="34.6">C164</text>
<text x="339.7" y="34.6">+3.3V_Ana</text>
<text x="58.7" y="37">DAC1D2</text>
<text x="58.7" y="39.3">DAC1D3</text>
<text x="58.7" y="41.7">DAC1D4</text>
<text x="72.8" y="37">1</text>
<text x="72.8" y="39.3">2</text>
<text x="72.8" y="41.7">3</text>
<text x="76.7" y="38.3">AD2</text>
<text x="76.7" y="40.7">AD3</text>
<text x="100.8" y="38.3">AVG</text>
<text x="102.1" y="40.7">AO</text>
<text x="107.9" y="37">44</text>
<text x="107.9" y="39.3">50</text>
<text x="107.9" y="41.7">51</text>
<text x="130.2" y="41.7">C324</text>
<text x="144.5" y="37">2K21</text>
<text x="146.8" y="41.7">SEL</text>
<text x="154" y="41.7">R65</text>
<text x="173" y="39.3">V12B</text>
<text x="173" y="41.7">MB88346B_12x8bit</text>
<text x="237.3" y="37">100N</text>
<text x="294.5" y="39.3">-5V_Ana</text>
<text x="313.5" y="41.7">R66</text>
<text x="320.7" y="41.7">681R</text>
<text x="337.6" y="39.9">7</text>
<text x="342.4" y="39.9">8</text>
<text x="58.7" y="44.1">DAC1D5</text>
<text x="58.7" y="46.5">DAC1D6</text>
<text x="72.8" y="44.1">4</text>
<text x="72.8" y="46.5">5</text>
<text x="76.7" y="43">AD4</text>
<text x="76.7" y="45.4">AD5</text>
<text x="76.7" y="47.8">AD6</text>
<text x="84.9" y="46.5">CXD2307R</text>
<text x="100.5" y="47.8">ARO</text>
<text x="102.1" y="43">AO</text>
<text x="107.9" y="46.5">43</text>
<text x="130.2" y="44.1">100N</text>
<text x="169.3" y="46.5">18</text>
<text x="169.3" y="44.1">19</text>
<text x="174.4" y="47.8">AO1</text>
<text x="174.4" y="45.4">AO2</text>
<text x="199.2" y="44.1">+3.3V_Ana</text>
<text x="228.1" y="44.6">7</text>
<text x="232.8" y="44.6">8</text>
<text x="329.9" y="44.1">2</text>
<text x="344.5" y="43.6">Disable</text>
<text x="356.4" y="46.5">R68</text>
<text x="363.5" y="46.5">75R0</text>
<text x="370.7" y="42.8">X1</text>
<text x="370.7" y="45.2">BNC</text>
<text x="58.7" y="48.9">DAC1D7</text>
<text x="58.7" y="51.2">DAC1D8</text>
<text x="58.7" y="53.6">DAC1D9</text>
<text x="72.8" y="48.9">6</text>
<text x="72.8" y="51.2">7</text>
<text x="72.8" y="53.6">8</text>
<text x="76.7" y="50.2">AD7</text>
<text x="76.7" y="52.6">AD8</text>
<text x="101.1" y="50.2">AVR</text>
<text x="101.6" y="52.6">AIR</text>
<text x="107.9" y="48.9">40</text>
<text x="107.9" y="51.2">37</text>
<text x="146.8" y="53.6">10K0</text>
<text x="154" y="53.6">R67</text>
<text x="196.8" y="48.9">R74</text>
<text x="196.8" y="51.2">10K0</text>
<text x="220.4" y="48.9">2</text>
<text x="234.9" y="48.3">Disable</text>
<text x="238.9" y="53.6">6</text>
<text x="246.9" y="48.9">R69</text>
<text x="246.9" y="51.2">82R5</text>
<text x="265.9" y="51.2">L2</text>
<text x="273" y="51.2">2u7</text>
<text x="292.1" y="51.2">L3</text>
<text x="299.2" y="51.2">2u7</text>
<text x="329.9" y="53.6">3</text>
<text x="348.5" y="48.9">6</text>
<text x="356.4" y="53.6">0.25%</text>
<text x="368" y="48.9">1</text>
<text x="42.1" y="56">BBDACCLK</text>
<text x="55.3" y="56">Sh. 8</text>
<text x="71.7" y="56">31</text>
<text x="76.7" y="54.9">AD9</text>
<text x="76.7" y="57.3">ACK</text>
<text x="102.4" y="59.7">VB</text>
<text x="107.9" y="58.4">35</text>
<text x="169.3" y="58.4">15</text>
<text x="173" y="56">V15B</text>
<text x="174.4" y="59.7">AO1</text>
<text x="180.2" y="56">MB88347L_8x8bit</text>
<text x="220.4" y="58.4">3</text>
<text x="337.6" y="60">4</text>
<text x="339.7" y="56">V13</text>
<text x="339.7" y="58.4">AD8041AR</text>
<text x="372.8" y="55.5" transform="rotate(-90 372.8 55.5)">2</text>
<text x="375.2" y="55.5" transform="rotate(-90 375.2 55.5)">3</text>
<text x="377.6" y="55.5" transform="rotate(-90 377.6 55.5)">4</text>
<text x="71.7" y="60.8">29</text>
<text x="71.7" y="63.1">30</text>
<text x="76.7" y="62.1">BLK</text>
<text x="76.7" y="64.5">CE</text>
<text x="83.6" y="64.7">DVSS</text>
<text x="93.1" y="64.7">AVSS</text>
<text x="100.3" y="64.7">AVSS</text>
<text x="115.9" y="63.1">C38</text>
<text x="115.9" y="65.5">100N</text>
<text x="125.4" y="63.1">R71</text>
<text x="125.4" y="65.5">3K32</text>
<text x="134.9" y="65.5">C39</text>
<text x="149.2" y="65.5">R72</text>
<text x="170.4" y="60.8">2</text>
<text x="174.4" y="62.1">AO2</text>
<text x="228.1" y="64.7">4</text>
<text x="230.2" y="60.8">V14</text>
<text x="230.2" y="63.1">AD8041AR</text>
<text x="249.2" y="60.8">C32</text>
<text x="249.2" y="63.1">82P</text>
<text x="265.9" y="63.1">C33</text>
<text x="266.2" y="65.5">68P</text>
<text x="275.4" y="63.1">C34</text>
<text x="275.4" y="65.5">270P</text>
<text x="292.1" y="63.1">C35</text>
<text x="292.1" y="65.5">220P</text>
<text x="304" y="60.8">C36</text>
<text x="304" y="63.1">82P</text>
<text x="318.3" y="60.8">C37</text>
<text x="318.3" y="63.1">68P</text>
<text x="327.8" y="60.8">R70</text>
<text x="327.8" y="63.1">82R5</text>
<text x="335" y="65.5">-5V_Ana</text>
<text x="85.2" y="69.5">34</text>
<text x="94.7" y="69.5">36</text>
<text x="101.9" y="69.5">49</text>
<text x="134.9" y="70.3">100N</text>
<text x="149.2" y="67.9">1K21</text>
<text x="206.4" y="67.9">C40</text>
<text x="206.4" y="70.3">330P</text>
<text x="218.3" y="67.9">R75</text>
<text x="218.3" y="70.3">475R</text>
<text x="175.4" y="72.7">R76</text>
<text x="182.6" y="72.7">10K0</text>
<text x="225.4" y="77.4">-5V_Ana</text>
<text x="239.7" y="75.1">C165</text>
<text x="239.7" y="77.4">100N</text>
<text x="133.1" y="81.1">+3.3V_Ana</text>
<text x="175.4" y="79.8">R77</text>
<text x="182.6" y="79.8">SEL</text>
<text x="141.8" y="89.3">1</text>
<text x="149" y="85.6" transform="rotate(-90 149 85.6)">5</text>
<text x="173" y="89.3">R78</text>
<text x="180.2" y="89.3">1K50</text>
<text x="42.1" y="91.7">L7BB1</text>
<text x="54" y="91.7">Sh. 12</text>
<text x="141.8" y="94.1">2</text>
<text x="155.6" y="91.7">4</text>
<text x="149" y="100.7" transform="rotate(-90 149 100.7)">3</text>
<text x="151.6" y="98.9">V16</text>
<text x="151.6" y="101.2">NC7SZ00</text>
<text x="184.9" y="117.9">R369</text>
<text x="223" y="117.9">R81</text>
<text x="237.3" y="115.5">TP57</text>
<text x="42.1" y="122.7">DAC2D[0..9]</text>
<text x="56.4" y="122.7">Sh. 13</text>
<text x="184.9" y="120.3">1K00</text>
<text x="223" y="120.3">1K00</text>
<text x="263.5" y="122.7">ADJBB2</text>
<text x="277.8" y="120.3">1M00</text>
<text x="285" y="120.3">R79</text>
<text x="294.5" y="120.3">82P</text>
<text x="301.6" y="120.3">C41</text>
<text x="87.3" y="127.4">+5V_DAC</text>
<text x="101.6" y="127.4">C42</text>
<text x="220.7" y="127.4">SEL</text>
<text x="227.8" y="127.4">R84</text>
<text x="270.7" y="129.8">C43</text>
<text x="282.6" y="129.8">D6</text>
<text x="325.4" y="127.4">681R</text>
<text x="335" y="127.4">R80</text>
<text x="56.4" y="137">DAC2D0</text>
<text x="68" y="137">9</text>
<text x="73" y="134.6">V11B</text>
<text x="90" y="132.7">57</text>
<text x="97.1" y="132.7">56</text>
<text x="101.6" y="134.6">100N</text>
<text x="127.8" y="132.2">R218</text>
<text x="127.8" y="134.6">182R</text>
<text x="134.9" y="132.2">+3.3V_Ana</text>
<text x="139.7" y="137">R93</text>
<text x="270.7" y="134.6">100N</text>
<text x="282.6" y="132.2">BBY31</text>
<text x="294.5" y="134.6">C44</text>
<text x="301.6" y="134.6">6P8</text>
<text x="308.8" y="134.6">681R</text>
<text x="318.3" y="134.6">R82</text>
<text x="325.4" y="134.6">R83</text>
<text x="332.6" y="134.6">SEL</text>
<text x="56.4" y="139.3">DAC2D1</text>
<text x="56.4" y="141.7">DAC2D2</text>
<text x="66.9" y="139.3">10</text>
<text x="66.9" y="141.7">11</text>
<text x="72" y="138.3">BD0</text>
<text x="72" y="140.7">BD1</text>
<text x="72" y="143.1">BD2</text>
<text x="86.8" y="138.3">AVDD AVDD</text>
<text x="96" y="143.1">BVG</text>
<text x="103.2" y="141.7">46</text>
<text x="139.7" y="139.3">2K21</text>
<text x="211.7" y="140.7">+3.3V_Ana</text>
<text x="232.6" y="139.3">C166</text>
<text x="232.6" y="141.7">100N</text>
<text x="335" y="139.3">+3.3V_Ana</text>
<text x="56.4" y="144.1">DAC2D3</text>
<text x="56.4" y="146.5">DAC2D4</text>
<text x="56.4" y="148.9">DAC2D5</text>
<text x="66.9" y="144.1">12</text>
<text x="66.9" y="146.5">13</text>
<text x="66.9" y="148.9">14</text>
<text x="72" y="145.4">BD3</text>
<text x="72" y="147.8">BD4</text>
<text x="97.4" y="145.4">BO</text>
<text x="97.4" y="147.8">BO</text>
<text x="103.2" y="144.1">54</text>
<text x="103.2" y="146.5">55</text>
<text x="120.6" y="146.5">C325</text>
<text x="120.6" y="148.9">100N</text>
<text x="142.1" y="146.5">R85</text>
<text x="149.2" y="146.5">SEL</text>
<text x="165.6" y="148.9">3</text>
<text x="168.3" y="144.1">V12C</text>
<text x="168.3" y="146.5">MB88346B_12x8bit</text>
<text x="193.7" y="148.3">+3.3V_Ana</text>
<text x="223.3" y="149.4">7</text>
<text x="228.1" y="149.4">8</text>
<text x="289.7" y="144.1">-5V_Ana</text>
<text x="308.8" y="146.5">681R</text>
<text x="318.3" y="146.5">R86</text>
<text x="325.2" y="148.9">2</text>
<text x="332.8" y="144.6">7</text>
<text x="337.6" y="144.6">8</text>
<text x="339.7" y="148.3">Disable</text>
<text x="351.6" y="148.9">R88</text>
<text x="365.9" y="147.5">X2</text>
<text x="365.9" y="149.9">BNC</text>
<text x="56.4" y="151.3">DAC2D6</text>
<text x="56.4" y="153.6">DAC2D7</text>
<text x="66.9" y="151.3">15</text>
<text x="66.9" y="153.6">16</text>
<text x="72" y="150.2">BD5</text>
<text x="72" y="152.6">BD6</text>
<text x="72" y="155">BD7</text>
<text x="80.2" y="151.3">CXD2307R</text>
<text x="95.8" y="152.6">BRO</text>
<text x="96.3" y="155">BVR</text>
<text x="103.2" y="151.3">45</text>
<text x="103.2" y="153.6">41</text>
<text x="165.6" y="151.3">2</text>
<text x="169.6" y="152.6">AO3</text>
<text x="169.6" y="150.2">AO4</text>
<text x="192.1" y="153.6">R94</text>
<text x="215.6" y="153.6">2</text>
<text x="230.2" y="153.1">Disable</text>
<text x="244.5" y="153.6">R89</text>
<text x="343.7" y="153.6">6</text>
<text x="351.6" y="151.3">75R0</text>
<text x="363.3" y="153.6">1</text>
<text x="39.7" y="160.8">BBDACCLK</text>
<text x="52.9" y="160.8">Sh. 8</text>
<text x="56.4" y="156">DAC2D8</text>
<text x="56.4" y="158.4">DAC2D9</text>
<text x="66.9" y="156">17</text>
<text x="66.9" y="158.4">18</text>
<text x="66.9" y="160.8">32</text>
<text x="72" y="157.3">BD8</text>
<text x="72" y="159.7">BD9</text>
<text x="96.8" y="157.3">BIR</text>
<text x="103.2" y="156">38</text>
<text x="142.1" y="158.4">R87</text>
<text x="149.2" y="158.4">10K0</text>
<text x="168.3" y="160.8">V15C</text>
<text x="175.4" y="160.8">MB88347L_8x8bit</text>
<text x="192.1" y="156">10K0</text>
<text x="234.2" y="158.4">6</text>
<text x="244.5" y="156">82R5</text>
<text x="261.1" y="156">L4</text>
<text x="268.3" y="156">2u7</text>
<text x="287.3" y="156">L5</text>
<text x="294.5" y="156">2u7</text>
<text x="325.2" y="158.4">3</text>
<text x="335" y="160.8">V17</text>
<text x="351.6" y="158.4">0.25%</text>
<text x="368" y="160.2" transform="rotate(-90 368 160.2)">2</text>
<text x="370.4" y="160.2" transform="rotate(-90 370.4 160.2)">3</text>
<text x="372.8" y="160.2" transform="rotate(-90 372.8 160.2)">4</text>
<text x="72" y="162.1">BCK</text>
<text x="113.5" y="163.2">R90</text>
<text x="113.5" y="165.5">3K32</text>
<text x="165.6" y="163.2">3</text>
<text x="165.6" y="165.5">4</text>
<text x="169.6" y="164.5">AO3</text>
<text x="169.6" y="166.9">AO4</text>
<text x="215.6" y="163.2">3</text>
<text x="225.4" y="165.5">V18</text>
<text x="225.4" y="167.9">AD8041AR</text>
<text x="244.5" y="165.5">C47</text>
<text x="244.5" y="167.9">82P</text>
<text x="261.1" y="167.9">C48</text>
<text x="270.7" y="167.9">C49</text>
<text x="287.3" y="167.9">C50</text>
<text x="299.2" y="165.5">C51</text>
<text x="299.2" y="167.9">82P</text>
<text x="313.8" y="162.9">C52</text>
<text x="323.1" y="165.5">R91</text>
<text x="323.1" y="167.9">82R5</text>
<text x="332.8" y="164.7">4</text>
<text x="335" y="163.2">AD8041AR</text>
<text x="130.2" y="170.3">C53</text>
<text x="144.5" y="170.3">R92</text>
<text x="144.5" y="172.7">1K21</text>
<text x="201.6" y="170.3">C54</text>
<text x="201.6" y="172.7">330P</text>
<text x="213.5" y="170.3">R95</text>
<text x="213.5" y="172.7">475R</text>
<text x="223.3" y="169.5">4</text>
<text x="261.4" y="170.3">68P</text>
<text x="270.7" y="170.3">270P</text>
<text x="287.3" y="170.3">220P</text>
<text x="313.8" y="170.3">68P</text>
<text x="330.2" y="170.3">-5V_Ana</text>
<text x="130.2" y="175.1">100N</text>
<text x="168.3" y="177.4">R96</text>
<text x="173" y="177.4">10K0</text>
<text x="234.9" y="177.4">C167</text>
<text x="234.9" y="179.8">100N</text>
<text x="128.3" y="185.9">+3.3V_Ana</text>
<text x="220.7" y="182.2">-5V_Ana</text>
<text x="144.2" y="190.4" transform="rotate(-90 144.2 190.4)">5</text>
<text x="182.6" y="187">R97</text>
<text x="182.6" y="189.4">SEL</text>
<text x="39.7" y="196.5">L7BB2</text>
<text x="51.6" y="196.5">Sh. 13</text>
<text x="137.1" y="194.1">1</text>
<text x="150.8" y="196.5">4</text>
<text x="170.7" y="194.1">R98</text>
<text x="175.4" y="194.1">1K50</text>
<text x="137.1" y="198.9">2</text>
<text x="146.8" y="203.6">V19</text>
<text x="144.2" y="205.5" transform="rotate(-90 144.2 205.5)">3</text>
<text x="146.8" y="206">NC7SZ00</text>
<text x="144.5" y="213.2">+5V_DAC</text>
<text x="177.8" y="215.5">R99</text>
<text x="184.9" y="215.5">33K2</text>
<text x="58.7" y="220.3">+5V_DAC</text>
<text x="39.7" y="222.7">+5V_DAC</text>
<text x="51.6" y="222.7">Sh. 11</text>
<text x="154" y="222.7">R344</text>
<text x="161.1" y="222.7">26K7</text>
<text x="180.2" y="225.1">+5V_DAC</text>
<text x="182.8" y="228">8</text>
<text x="218.3" y="222.7">+5V_DAC</text>
<text x="39.7" y="232.2">GND</text>
<text x="51.6" y="232.2">Sh. 1,2,3,4,5,6,7,8,9,11,12,13,14,15,17,18</text>
<text x="175.2" y="232.2">2</text>
<text x="56.4" y="239.4">+3.3V_Ana</text>
<text x="70.6" y="239.4">TP58</text>
<text x="132.6" y="239.4">V15E</text>
<text x="193.7" y="237">1</text>
<text x="200" y="237">ADJBB1</text>
<text x="223" y="234.6">R345</text>
<text x="223" y="237">26K7</text>
<text x="39.7" y="241.7">+3.3V_ANA</text>
<text x="52.7" y="241.7">Sh. 11</text>
<text x="143.9" y="243.1">AO7</text>
<text x="143.9" y="245.4">AO8</text>
<text x="150.8" y="241.7">7</text>
<text x="150.8" y="244.1">10</text>
<text x="175.2" y="241.7">3</text>
<text x="184.9" y="244.1">V20A</text>
<text x="230.2" y="241.7">R100</text>
<text x="237.3" y="241.7">33K2</text>
<text x="39.7" y="246.5">GND_ANA</text>
<text x="51.9" y="246.5">Sh. 8,11</text>
<text x="132.6" y="248.9">MB88347L_8x8bit</text>
<text x="173" y="248.9">R101</text>
<text x="173" y="251.3">18K2</text>
<text x="182.8" y="248.1">4</text>
<text x="185.2" y="246.5">TLE2082CD</text>
<text x="225.2" y="251.3">6</text>
<text x="39.7" y="253.6">-5V_ANA</text>
<text x="51.6" y="253.6">Sh. 3,4,7,8,11,16,18</text>
<text x="180.2" y="256">-5V_Ana</text>
<text x="243.7" y="256">7</text>
<text x="249.2" y="256">ADJBB2</text>
<text x="58.7" y="258.4">-5V_Ana</text>
<text x="225.2" y="260.8">5</text>
<text x="234.9" y="263.2">V20B</text>
<text x="277.3" y="259.5">PROPERTY OF PROTELEVISION TECHNOLOGIES A/S</text>
<text x="336.3" y="259.5">ALL RIGHTS STRICTLY RESERVED</text>
<text x="132.6" y="265.6">V12E</text>
<text x="143.9" y="269.3">AO7</text>
<text x="150.8" y="267.9">6</text>
<text x="213.5" y="267.9">R102</text>
<text x="234.9" y="265.6">TLE2082CD</text>
<text x="132.6" y="275.1">MB88346B_12x8bit</text>
<text x="143.9" y="271.6">AO8</text>
<text x="150.8" y="270.3">7</text>
<text x="213.5" y="270.3">18K2</text>
</g>
</svg>
